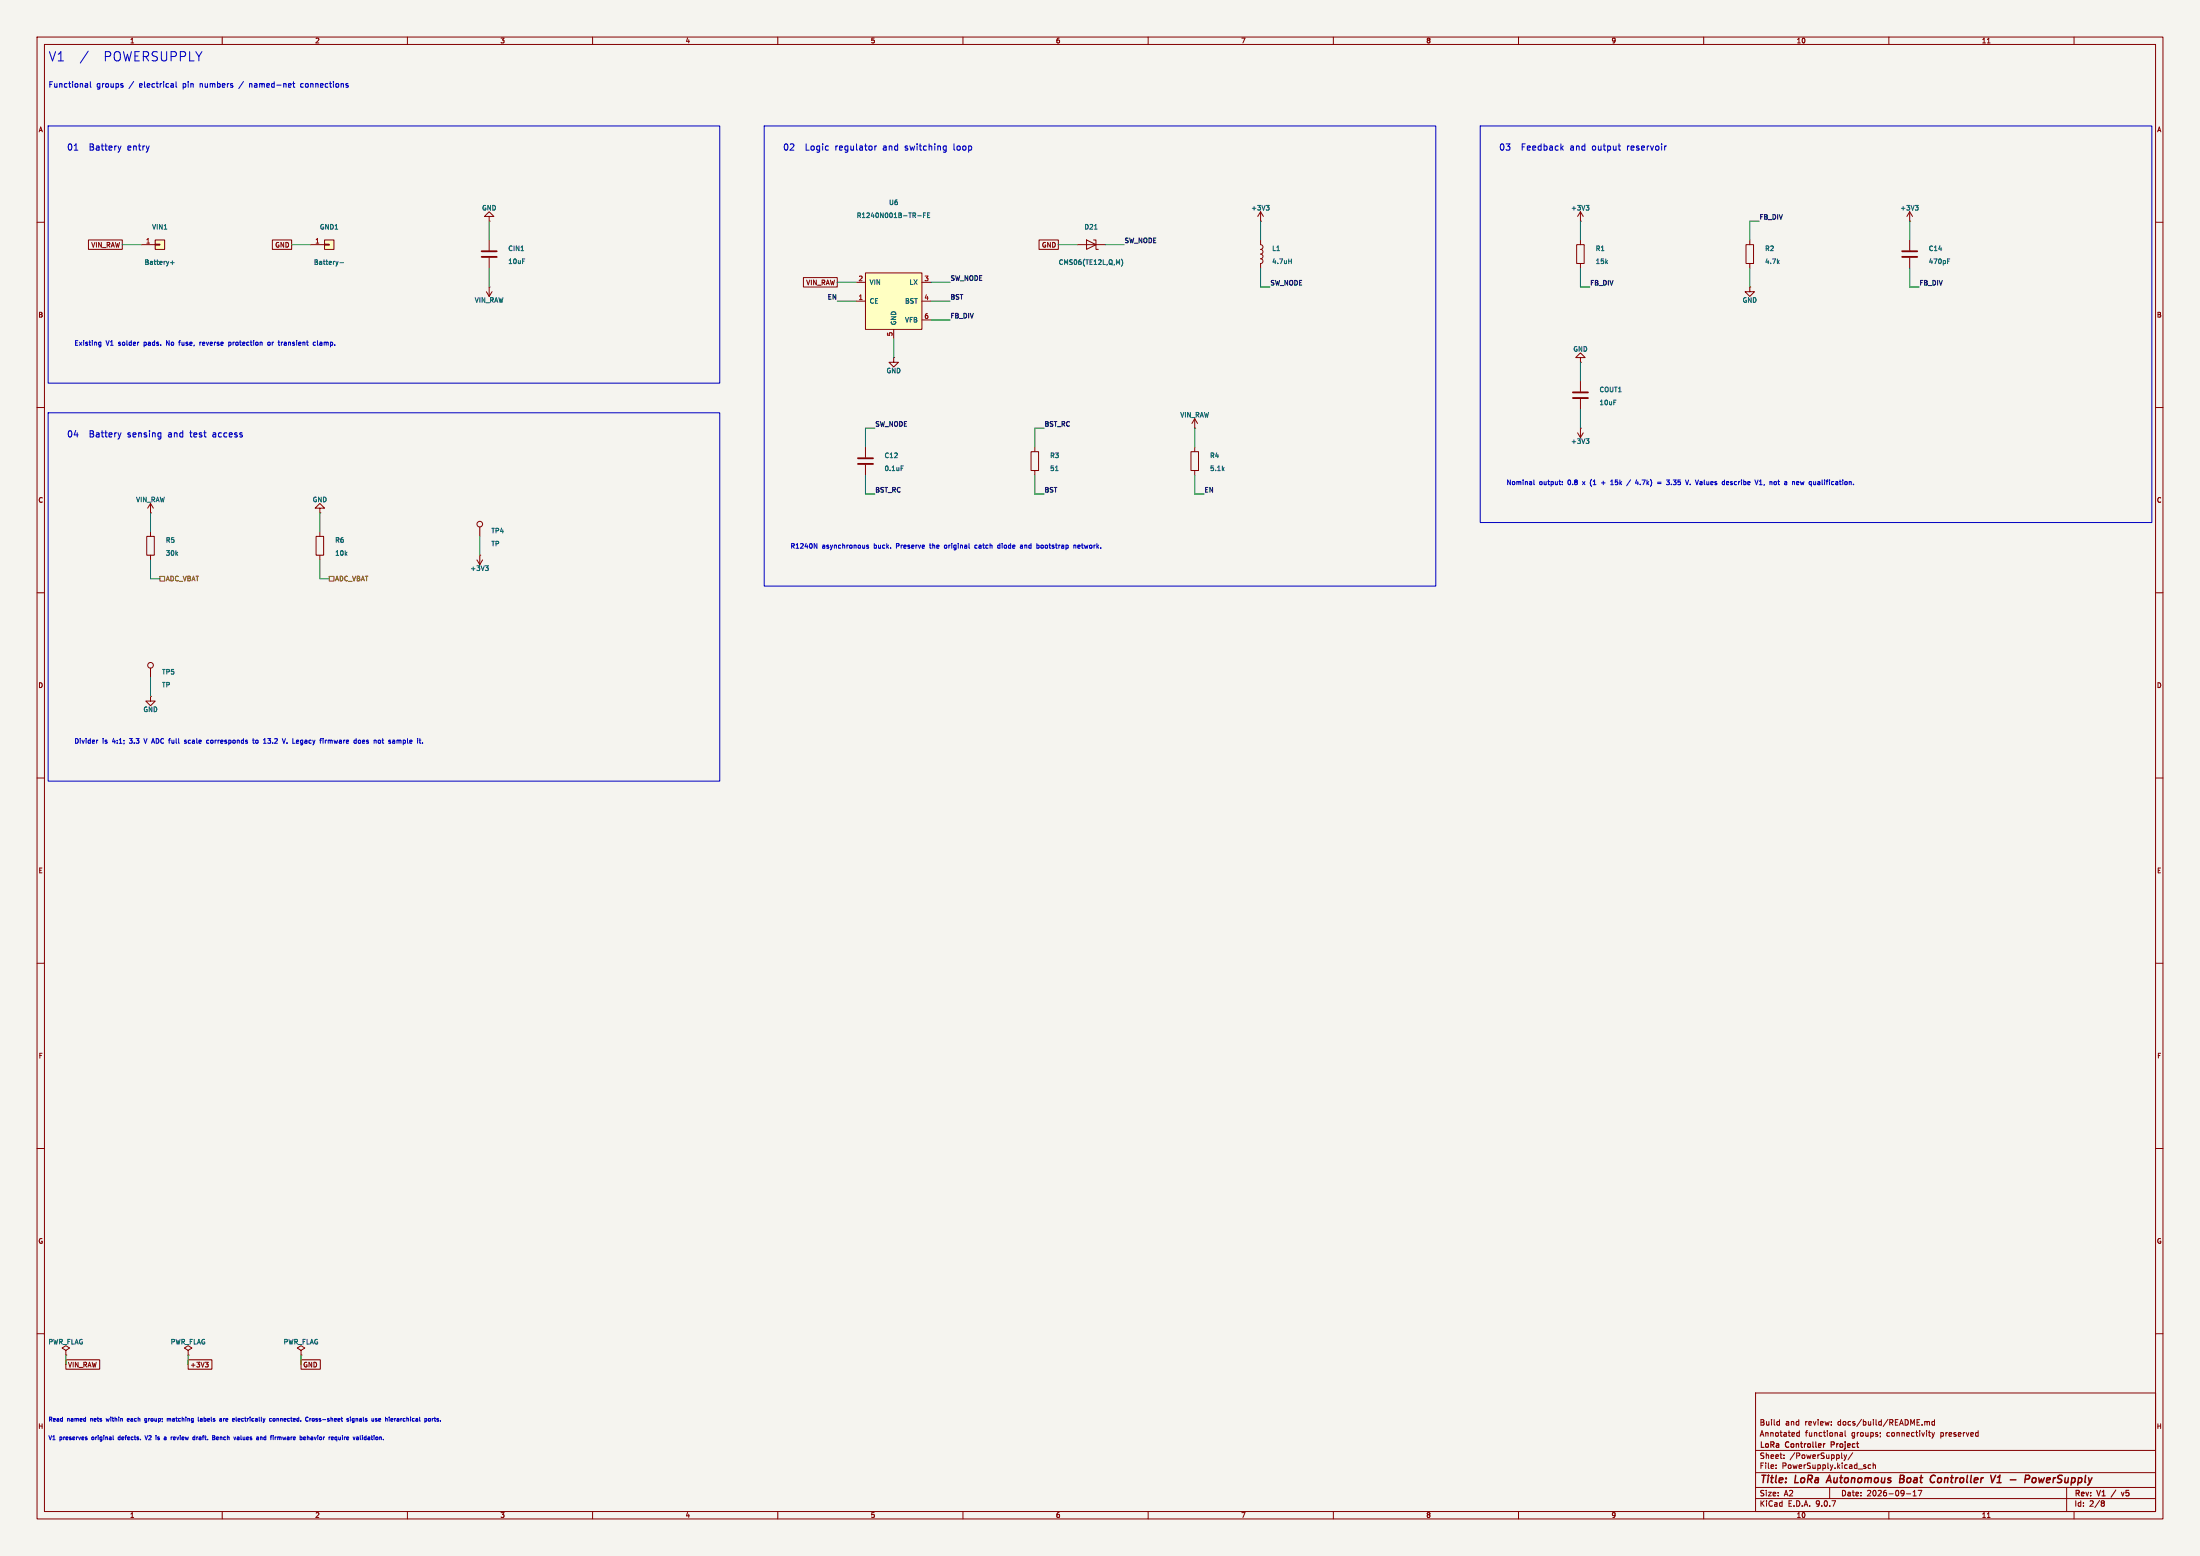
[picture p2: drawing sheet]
<svg xmlns="http://www.w3.org/2000/svg" width="594mm" height="420mm" viewBox="0 0 594 420" stroke-linecap="round" stroke-linejoin="round" font-family="sans-serif">
<path d="M0 0h594v420h-594z" fill="#f5f4ef" stroke="#f5f4ef" stroke-width=".27"/>
<g fill="none" stroke="#840000" stroke-width=".27">
<path d="M10 10h574v400h-574zM12 12h570v396h-570zM60 10v2M110 10v2M160 10v2M210 10v2M260 10v2M310 10v2M360 10v2M410 10v2M460 10v2M510 10v2"/>
<path d="M536.6 11.6h.7M560 10v2M340.4 59.7h.1M340.4 57.2l-.8 1.2M340.4 57.2l.7 1.2M340.4 57.2v2.5M10 60h2M131.3 78.7l.8 1.3M132.1 77.5h.1M132.1 77.5v2.5M132.8 78.7l-.7 1.3M340.4 64.8v1.2l.4 .2 .2 .5-.2 .4-.4 .2 .4 .2 .2 .5-.2 .4-.4 .2 .4 .2 .2 .4-.2 .5-.4 .2 .4 .1 .2 .5-.2 .4-.4 .2v1.3"/>
<path d="M425.7 66h2v5.1h-2zM426.7 64.8v1.2M426.7 71.1v1.3M582 60h2M426.7 96.5h1.3l-1.3-1.2-1.3 1.2h1.3v1.3M426.7 97.8h.1M10 110h2M582 110h2M40.6 138.4h.1M40.6 135.9l-.7 1.3M40.6 135.9l.8 1.3M40.6 135.9v2.5"/>
<path d="M86.4 137.2h1.2l-1.2-1.3-1.3 1.3h1.3v1.2M86.4 138.4h.1M278.4 121.9h2v5.1h-2zM279.4 120.7v1.2M279.4 127v1.3M128.8 151.1l.7 1.3M129.5 149.9h.1M129.5 149.9v2.5M130.3 151.1l-.8 1.3M10 160h2M582 160h2M10 210h2"/>
<path d="M582 210h2M10 260h2M582 260h2M10 310h2M582 310h2M10 360h2M474 376h108v32h-108zM582 360h2M474 397.5h108M474 391.5h108M479.5 396.2v.2M479.5 395.4v.2"/>
<path d="M480 383.7h.5M480.5 383.2v1.5M480.5 384.6l-.5 .1M481.7 393.5v.2M481.7 392.7v.2M485.1 387.4l.3 .3 .4-.1M485.8 386.2v1.5M485.8 386.7h-.4l-.3 .3M496.8 387.6h.7M496.8 386.7h.6l.1 1M497.5 387l-.7 .2M497.9 392.7l.3 1"/>
<path d="M498.2 386.2v1.3l.2 .2M498.2 393.7l-.3 .5M498.6 392.7l-.4 1M500.2 392.1l-1.2 1.9M505.1 395.4h-.4l-.3 .3 .1 .6h.6M505.7 395.5l.6-.1 .1 1M505.7 394.9v1.5M507.7 386.7v.2M507.7 387.6l-.1 .3M519.7 383.8l.4-.1 .2 .2M519.7 383.7v1M520.3 383.9l.2-.2h.4l.1 1"/>
<path d="M520.3 383.9v.8M520.7 386.7h.5M521.1 387.7h.1M521.6 386.7l.4 1M522 387.7l-.4 .5M522.3 386.7l-.3 1M522.3 383.7h-.4l-.3 .3 .1 .6h.6M522.3 383.2v1.5M60 408v2M110 408v2M160 408v2M210 408v2"/>
<path d="M260 408v2M310 408v2M360 408v2M410 408v2M460 408v2M474 404.5h108M474 401.5h108M494 401.5v3M510 408v2M514.7 403.2h1.2M516.5 403.8h.9M516.5 402.7l.5-.4v1.5"/>
<path d="M517.9 402.3h1l-.7 1.5M536.6 409.6h.7M558 401.5v6.5M560 408v2M567.6 405.1l.6 .3-.3 .3M567.6 405.7h.3M567.9 405.7l.3 .6-.6 .3"/>
</g>
<path d="M494.4 390h.6M495 389.2h-.6v1.5M571.3 402.2l-1.3 1.9M572.8 402.8l.3 1 .4-1" fill="none" stroke="#840000" stroke-width=".3"/>
<g fill="none" stroke="#840000" stroke-width=".4">
<path d="M494 398.2l-.9 2M513 399.1h.7M513.7 399.1l.2 .1M513.8 398.2h-.7l-.2 2 .9-.1M513.9 399.1h-.2M521.7 398.3l.5-.1 .3 .2M538.8 398.2l-.9 2M539.3 398.8l.7-.6-.3 2M542.8 399.4h1.5M547.9 399.1l.1-.5-.1-.3-1-.1-.2 2M548.7 399.2l.4-.3 .5 .1 .2 .2-.3 .9-.5 .1-.3-.2M550.5 398.9l.2 1.3 .5-1"/>
<path d="M522.3 400l-.4 .2M539.2 400.2h1.1"/>
</g>
<path d="M341.9 55.4h.8l-.5 .5M342.4 55.9l.3 .3-.3 .5M347.9 70.5h.8M348.7 69.9v1.3M285 127h.7M131.1 152.7h.7l-.4 .5M131.6 153.2l.2 .3-.2 .5" fill="none" stroke="#006464" stroke-width=".27"/>
<path d="M41.9 64.8h2.5v2.5h-2.5z" fill="#ffffc2"/>
<path d="M38.1 66h3.8M41.9 64.8h2.5v2.5h-2.5zM41.9 65.9h1.3v.3h-1.3zM132.1 64.8v2.8M132.1 69.6v2.8M40.6 188v1.2h1.3l-1.3 1.3-1.2-1.3h1.2M40.6 188h.1" fill="none" stroke="#840000" stroke-width=".27"/>
<path d="M46.1 70.9h.9M46.5 70.4v1" fill="none" stroke="#006464" stroke-width=".27"/>
<path d="M130 67.8h4.1M130 69.3h4.1" fill="none" stroke="#840000" stroke-width=".51"/>
<path d="M87.6 64.8h2.6v2.5h-2.6z" fill="#ffffc2"/>
<g fill="none" stroke="#840000" stroke-width=".27">
<path d="M132.1 58.4h1.2l-1.2-1.2-1.3 1.2h1.3v1.3M132.1 59.7h.1M83.8 66h3.8M87.6 64.8h2.6v2.5h-2.6zM87.6 65.9h1.3v.3h-1.3zM290.8 66h7.6M293.4 64.8l2.5 1.2-2.5 1.3zM295.3 64.8h.6v2.5h.6M233.7 120.7v2.7M233.7 125.5v2.8M85.3 144.8h2.1v5.1h-2.1zM86.4 143.5v1.3"/>
<path d="M86.4 149.9v1.2M129.5 142.2v2.6M50.8 364.5l1-.6-1-.7-1 .7 1 .6v1.3M50.8 365.8h.1"/>
<circle cx="129.5" cy="141.5" r=".76"/>
</g>
<path d="M91.8 70.9h.9M295.5 61.8h.7M302.8 69.9a1.46 1.46 0 0 1 0 2M243.3 125.8h.6" fill="none" stroke="#006464" stroke-width=".27"/>
<path d="M231.6 123.7h4.1M231.6 125.2h4.1" fill="none" stroke="#840000" stroke-width=".51"/>
<path d="M233.7 73.7h15.2v15.2h-15.2z" fill="#ffffc2"/>
<g fill="none" stroke="#840000" stroke-width=".27">
<path d="M426.7 59.7h.1M426.7 57.2l-.7 1.2M426.7 57.2l.8 1.2M426.7 57.2v2.5M515.6 59.7h.1M515.6 57.2v2.5M515.6 57.2l-.7 1.2M515.6 57.2l.8 1.2M23.9 64.8h9.1v2.5h-9.1zM73.5 64.8h5.2v2.5h-5.2zM216.9 74.9h9.2v2.6h-9.2zM231.1 76.2h2.6"/>
<path d="M233.7 73.7h15.2v15.2h-15.2zM248.9 76.2h2.6M280.5 64.8h5.2v2.5h-5.2zM471.4 66h2.1v5.1h-2.1zM472.4 77.5v1.2h1.3l-1.3 1.3-1.2-1.3h1.2M472.4 77.5h.1M472.4 64.8v1.2M472.4 71.1v1.3M515.6 64.8v2.8M515.6 69.6v2.8M231.1 81.3h2.6M241.3 96.5v1.3h1.3l-1.3 1.3-1.3-1.3h1.3"/>
<path d="M241.3 96.5h.1M241.3 88.9v2.5M248.9 81.3h2.6M248.9 86.4h2.6M322.6 115.6h.1M322.6 113l-.8 1.3M322.6 113l.7 1.3M322.6 113v2.6M426 116.8l.7 1.3M426.7 115.6h.1M426.7 102.9v2.8M426.7 107.7v2.8"/>
<path d="M426.7 115.6v2.5M427.5 116.8l-.8 1.3M321.6 121.9h2v5.1h-2zM322.6 120.7v1.2M322.6 127v1.3M39.6 144.8h2.1v5.1h-2.1zM40.6 143.5v1.3M40.6 149.9v1.2M40.6 180.3v2.6M17.8 364.5l1-.6-1-.7-1 .7 1 .6v1.3M17.8 365.8h.1M17.8 367h9.1v2.6h-9.1z"/>
<path d="M50.8 367h6.4v2.6h-6.4zM55.4 367.7h.8l-.4 .5M56 368.2l.2 .2-.2 .6M81.3 364.5l1-.6-1-.7-1 .7 1 .6v1.3M81.3 365.8h.1M81.3 367h5.2v2.6h-5.2z"/>
<circle cx="40.6" cy="179.6" r=".76"/>
</g>
<g fill="none" stroke="#006464" stroke-width=".27">
<path d="M247.8 58.3h.9M249.3 58.1h.5M249.9 57.5h-.6v1.2M250.4 58.1h.5M251 57.5h-.6v1.2h.6M428.2 55.4h.8l-.4 .5M428.8 55.9l.2 .3-.2 .5M517.1 55.4h.8l-.4 .5M517.7 55.9l.2 .3-.2 .5M525.8 70.5h.5M525.8 69.9h.6M428.2 118.4h.8l-.4 .5"/>
<path d="M428.8 118.9l.2 .3-.2 .5"/>
</g>
<path d="M513.6 67.8h4.1M513.6 69.3h4.1M424.7 105.9h4.1M424.7 107.4h4.1" fill="none" stroke="#840000" stroke-width=".51"/>
<path d="M43.2 155.6h1.2v1.2h-1.2zM88.9 155.6h1.3v1.2h-1.3z" fill="none" stroke="#725600" stroke-width=".27"/>
<g fill="none" stroke="#009600" stroke-width=".27">
<path d="M132.1 59.7v5.1M340.4 59.7v5.1M426.7 59.7v5.1M475 59.7h-2.6v5.1M515.6 59.7v5.1M33 66h5.1M78.7 66h5.1M132.1 72.4v5.1M226.1 76.2h5M251.5 76.2h5M285.7 66h5.1M298.4 66h5.1"/>
<path d="M340.4 72.4v5.1h2.5M426.7 72.4v5.1h2.6M472.4 72.4v5.1M515.6 72.4v5.1h2.6M226.1 81.3h5M241.3 91.4v5.1M251.5 81.3h5M251.5 86.4h5M426.7 97.8v5.1M236.2 115.6h-2.5v5.1M281.9 115.6h-2.5v5.1M322.6 115.6v5.1"/>
<path d="M426.7 110.5v5.1M40.6 138.4v5.1M86.4 138.4v5.1M233.7 128.3v5.1h2.5M279.4 128.3v5.1h2.5M322.6 128.3v5.1h2.5M40.6 151.1v5.1h2.6M86.4 151.1v5.1h2.5M129.5 144.8v5.1M40.6 182.9v5.1M17.8 365.8v2.5M50.8 365.8v2.5"/>
<path d="M81.3 365.8v2.5"/>
</g>
<g fill="none" stroke="#0000c2" stroke-width=".27">
<path d="M23.8 13.8l-2.1 3.2M13 34h181.3v69.4h-181.3zM23.2 22.6l.5 .2v.8M23.7 23.5l-.5 .1M23.7 22.9l-.5 .1M24.4 22.1v1.2l.2 .3M32.7 39.4l-.4 1.1M33 23.1l.2 .2-.2 .3M33 22.6h.2M46.3 22.6l.5 .2v.8M46.8 23.5l-.5 .1M46.8 22.9l-.5 .1"/>
<path d="M47.5 22.1v1.2l.2 .3M67.4 22.6v1M67.5 22.6l-.1 .1M79 22.6h.6M79.2 22.1v1.2l.4 .3M81.5 22.6l-.3 .2v.5l.3 .3M93.8 23.1l.2 .2-.2 .3M93.8 22.6h.2M206.3 34h181.4v124.2h-181.4zM236.2 39.4v1.1M236.7 39.4l-.5 .3M254.8 39.5h.7"/>
<path d="M255.5 39.4v1.4l-.6 .3M399.7 34h181.3v107h-181.3zM421.6 39.9l.5 .6M422.1 39.4l-.7 .6M436.9 39.4h.7M449.9 39.4l-.4 .3M20 40.5h1M254.8 40.5h.7M437.2 40.5h.4M26.7 93.1h.5M27.2 92.4v1l-.2 .2h-.3M27.2 92.4l-.5 .1"/>
<path d="M37.4 92.4h.1M48.2 92.4h.5M48.5 92l-.1 1.2M54 92.4v.8M54.3 92.4l-.3 .2M61.8 92.4l.5 .1M61.8 92.4v1.2M62.3 93.1h-.5M72.4 92.4h.3l.3 .2-.3 .6-.4-.2zM76 92.4v.8M76.1 92.4l-.1 .2M85.2 92.4h-.4l-.2 .2 .1 .5h.5"/>
<path d="M13 111.4h181.3v99.4h-181.3zM32.7 116.8l-.4 1.2M43.3 116.8l.1 .1M43.4 116.8v1.4l-.1 .2M43.4 117.9l-.1 .1M414.1 129.6v1l.2 .2M421.8 130.7v.1M421.8 130v.2M432.4 130.3h1M434.9 130.8h.7M434.9 129.9l.4-.3v1.2M440.3 129.5l-1.1 1.6"/>
<path d="M441.9 129.5l-.3 .9h.8M442.2 130v.8M447.5 130.2h1M447.5 130.5h1M449.9 129.6h.8l-.4 .4M450.5 130l.2 .3-.2 .5M455.9 129.6l-.4 1.2M456.4 130.7v.1M466.8 130.2l-.2-.2-.4 .2v.6h.5M466.8 130.3l-.6 .1M474.7 129.6l-.4 1.2M475 130.8h.8"/>
<path d="M475 129.9l.4-.3v1.2M479.5 130v.8M480 130h.5M484 130v.8M484.2 130l-.2 .1M486.1 130l.3 .8 .2-.6M490.8 130.8h.5M490.8 130h.5M491.3 130.3l-.5 .1M219.8 146.7l.8 1.3v-1.3M234 147.4l.5 .3-.1 .3-.4-.1M234 147.3v.1"/>
<path d="M234.5 147.2l-.5 .1M255.1 147.2v.7M263.7 147.1l-.5 .3 .1 .5 .4 .1M269.4 147.9h.1M269.5 147.9h.5M270 147.2l-.6 .1v.6M275.5 147.2h.5l.1 .8M276.1 147.4l-.6 .3 .2 .3 .4-.1M280.1 147.1l.5 .3-.1 .5-.4 .1M289.9 147.3l.5-.1 .1 .8M289.9 147.1v.9M291.1 147.2v.7"/>
<path d="M291.6 147.4l-.6 .2M26.5 199.8l-.4 .2M38.8 199.4l.5 1.2M50.3 199.8h-.3l-.2 .2 .5 .4M56.4 199.8h-.4l-.2 .2 .1 .6h.5M68.2 199.8h.5M68.4 199.4v1l.3 .2M69.3 199.8l-.3 .2 .3 .6M72.3 199.4h.8M77.1 199.4l-.5 1.2M87.8 199.8v.8M88.2 199.8l-.4 .2"/>
<path d="M96.1 199.8h.1M96.2 199.4v1.2M96.8 199.8h.3l.3 .2-.3 .6-.4-.2zM102.3 199.8l.5 .2-.1 .5-.4 .1M103.1 199.8h.5M107.2 199.8v.8M107.4 199.8l-.2 .1M50.3 200.4l-.1 .2h-.4M71.1 200.6h.8M72.3 200.5l.2 .1M77.5 200.5v.1M96.2 200.6h-.1"/>
<path d="M114.1 200.5v.1M23.2 388.2l.3 .3-.3 .1M23.2 387.9h.3M30.5 387.5l.2 1.1M34.7 382.9l-.3 .1v.6h.3M34.9 383.1l-.5 .1M39.1 383.9h.4M39.1 387.5l.4 1.1M39.5 382.9l-.4 .2v.4l.4 .1M44.5 387.9l.3 .1v.6M44.8 388.6h-.3M44.8 388.1l-.3 .1"/>
<path d="M45.2 383l.3-.1 .1 .1M45.2 382.9v.7M45.6 383v.6M45.8 382.9l-.2 .1M47.2 387.9l-.4 .1 .1 .6h.3M47.4 388.1l-.6 .1M52.3 387.9h.3M52.6 388.6h-.3M52.6 387.5v1.1M53.1 387.9v.7M53.2 387.9l-.1 .2M53.5 382.5l.2 1.1"/>
<path d="M54.4 382.9h-.3M54.5 383.2l-.4 .1v.3h.4M57.4 387.5l.5 .1M57.4 388h.4M57.8 388l.2 .2v.3l-.6 .1M57.9 387.6h.1M57.9 387.6l-.1 .4M58.8 387.9l-.3 .1v.6h.3M59 388.1l-.5 .1M59.3 383.5l.5 .1M59.4 382.9h.4v.7M59.8 383.1l-.5 .2"/>
<path d="M60.3 382.9v.7M60.5 382.9l-.2 .2M63.8 382.5l.1 1.1M64.1 387.9h.4v.7M64.5 388.1l-.5 .2 .2 .3h.3M70.3 388l.4-.1 .1 .7M70.3 387.9v.7M73.3 382.9h-.3l-.2 .2 .1 .5h.4M73.8 382.9l.5 .2-.2 .5-.4-.2zM74.5 387.9h.1M75 387.9v.7M75.1 387.9l-.1 .1"/>
<path d="M82 388.2l.5-.1v-.2l-.5 .1v.6h.5M82.7 382.6h.4M83 387.5v1.1M83.1 382.6h.1M83.2 383.5l-.5 .1M83.4 387.9l-.4 .1M83.7 382.9v.7M84 382.9l-.3 .2M84.3 383v.5M90.9 387.9h-.3l-.2 .2 .1 .5h.4M90.9 387.9v1.1M94.1 382.9l-.4 .1 .4 .3v.3h-.4"/>
<path d="M94.6 382.6h.1M94.6 382.9v.7M94.7 382.6h-.1M95.6 382.9h-.3l-.2 .2 .1 .5h.4M95.6 382.9v.9l-.5 .1M97.3 387.5l.1 1.1M97.9 387.6h.1M97.9 387.9v.7M101.4 383.2l.4 .3-.4 .1M101.4 382.9h.4M102.7 382.9l-.4 .1v.6h.4M102.8 383.1l-.5 .1"/>
<path d="M106.5 382.9v.7M106.7 382.9l-.2 .2M115.8 382.9l.4 .2-.2 .5-.3-.2zM116.7 382.9v.7M117 382.9l-.3 .2M117.2 382.9h.5M117.4 382.5l.1 1.1"/>
</g>
<g font-size="3.5" fill="#0000c2">
<text x="13" y="16.8">V1</text>
<text x="27.6" y="16.8">POWERSUPPLY</text>
</g>
<g font-size="2.8" fill="#840000">
<text x="475" y="400.9">Title:</text>
<text x="484.7" y="400.9">LoRa</text>
<text x="494.2" y="400.9">Autonomous</text>
<text x="514.5" y="400.9">Boat</text>
<text x="523.6" y="400.9">Controller</text>
<text x="546.8" y="400.9">-</text>
<text x="551.6" y="400.9">PowerSupply</text>
</g>
<g font-size="2.4" fill="#0000c2">
<text x="18" y="40.8">01</text>
<text x="24.1" y="40.8">Battery</text>
<text x="34.5" y="40.8">entry</text>
<text x="211.3" y="40.8">02</text>
<text x="217.4" y="40.8">Logic</text>
<text x="225.5" y="40.8">regulator</text>
<text x="238.5" y="40.8">and</text>
<text x="244.5" y="40.8">switching</text>
<text x="257.8" y="40.8">loop</text>
<text x="404.7" y="40.8">03</text>
<text x="410.7" y="40.8">Feedback</text>
<text x="424" y="40.8">and</text>
<text x="430" y="40.8">output</text>
<text x="439.5" y="40.8">reservoir</text>
<text x="18" y="118.2">04</text>
<text x="24.1" y="118.2">Battery</text>
<text x="34.5" y="118.2">sensing</text>
<text x="45.5" y="118.2">and</text>
<text x="51.5" y="118.2">test</text>
<text x="57.7" y="118.2">access</text>
</g>
<g font-size="2.1" fill="#0000c2">
<text x="13" y="23.8">Functional</text>
<text x="26" y="23.8">groups</text>
<text x="34.9" y="23.8">/</text>
<text x="37.8" y="23.8">electrical</text>
<text x="49.6" y="23.8">pin</text>
<text x="54.4" y="23.8">numbers</text>
<text x="65.2" y="23.8">/</text>
<text x="68" y="23.8">named-net</text>
<text x="82" y="23.8">connections</text>
</g>
<g font-size="2.1" fill="#840000">
<text x="475" y="388">Annotated</text>
<text x="475" y="385">Build</text>
<text x="482" y="385">and</text>
<text x="487.4" y="388">functional</text>
<text x="487.4" y="385">review:</text>
<text x="496.3" y="385">docs/build/README.md</text>
<text x="500" y="388">groups;</text>
<text x="509.5" y="388">connectivity</text>
<text x="524.2" y="388">preserved</text>
<text x="475" y="394">Sheet:</text>
<text x="475" y="391.2">LoRa</text>
<text x="482.2" y="391.2">Controller</text>
<text x="483.2" y="394">/PowerSupply/</text>
<text x="495.1" y="391.2">Project</text>
<text x="475" y="396.7">File:</text>
<text x="481.1" y="396.7">PowerSupply.kicad_sch</text>
<text x="475" y="406.9">KiCad</text>
<text x="475" y="404.1">Size:</text>
<text x="481.7" y="404.1">A2</text>
<text x="482.7" y="406.9">E.D.A.</text>
<text x="490.3" y="406.9">9.0.7</text>
<text x="497" y="404.1">Date:</text>
<text x="504" y="404.1">2026-09-17</text>
<text x="560" y="404.3">Rev:</text>
<text x="560" y="406.9">Id:</text>
<text x="564.1" y="406.9">2/8</text>
<text x="566.4" y="404.3">V1</text>
<text x="574.2" y="404.3">v5</text>
</g>
<g font-size="1.8" fill="#840000">
<text x="35" y="11.9">1</text>
<text x="85" y="11.9">2</text>
<text x="135" y="11.9">3</text>
<text x="185" y="11.9">4</text>
<text x="235" y="11.9">5</text>
<text x="285" y="11.9">6</text>
<text x="335" y="11.9">7</text>
<text x="385" y="11.9">8</text>
<text x="435" y="11.9">9</text>
<text x="485" y="11.9">10</text>
<text x="535" y="11.9">11</text>
<text x="10.3" y="35.9">A</text>
<text x="582.3" y="35.9">A</text>
<text x="24.5" y="67">VIN_RAW</text>
<text x="74.2" y="67">GND</text>
<text x="281.2" y="67">GND</text>
<text x="217.6" y="77.2">VIN_RAW</text>
<text x="10.3" y="85.9">B</text>
<text x="582.3" y="85.9">B</text>
<text x="10.3" y="135.9">C</text>
<text x="582.3" y="135.9">C</text>
<text x="10.3" y="185.9">D</text>
<text x="582.3" y="185.9">D</text>
<text x="10.3" y="235.9">E</text>
<text x="582.3" y="235.9">E</text>
<text x="10.3" y="285.9">F</text>
<text x="582.3" y="285.9">F</text>
<text x="10.3" y="335.9">G</text>
<text x="582.3" y="335.9">G</text>
<text x="18.3" y="369.3">VIN_RAW</text>
<text x="51.3" y="369.3">+3V3</text>
<text x="81.8" y="369.3">GND</text>
<text x="10.2" y="385.9">H</text>
<text x="582.2" y="385.9">H</text>
<text x="35" y="409.9">1</text>
<text x="85" y="409.9">2</text>
<text x="135" y="409.9">3</text>
<text x="185" y="409.9">4</text>
<text x="235" y="409.9">5</text>
<text x="285" y="409.9">6</text>
<text x="335" y="409.9">7</text>
<text x="385" y="409.9">8</text>
<text x="435" y="409.9">9</text>
<text x="485" y="409.9">10</text>
<text x="535" y="409.9">11</text>
</g>
<g font-size="1.8" fill="#006464">
<text x="130" y="57">GND</text>
<text x="231.2" y="59">R1240N001B-TR-FE</text>
<text x="239.9" y="55.5">U6</text>
<text x="337.7" y="57">+3V3</text>
<text x="424.1" y="57">+3V3</text>
<text x="513" y="57">+3V3</text>
<text x="41" y="62.1">VIN1</text>
<text x="86.3" y="62.1">GND1</text>
<text x="292.7" y="62.1">D21</text>
<text x="38.9" y="71.7">Battery+</text>
<text x="84.7" y="71.7">Battery-</text>
<text x="137.1" y="67.9">CIN1</text>
<text x="137.1" y="71.4">10uF</text>
<text x="285.7" y="71.7">CMS06(TE12L,Q,M)</text>
<text x="343.4" y="71.4">4.7uH</text>
<text x="343.4" y="67.9">L1</text>
<text x="430.7" y="67.9">R1</text>
<text x="430.7" y="71.4">15k</text>
<text x="476.5" y="67.9">R2</text>
<text x="476.5" y="71.4">4.7k</text>
<text x="520.7" y="71.4">470pF</text>
<text x="520.7" y="67.9">C14</text>
<text x="234.7" y="77.1">VIN</text>
<text x="245.5" y="77.1">LX</text>
<text x="128.1" y="81.9">VIN_RAW</text>
<text x="234.7" y="82.1">CE</text>
<text x="244.3" y="82.1">BST</text>
<text x="470.4" y="81.9">GND</text>
<text x="242.2" y="87.9" transform="rotate(-90 242.2 87.9)">GND</text>
<text x="244.3" y="87.2">VFB</text>
<text x="424.7" y="95.1">GND</text>
<text x="239.3" y="100.9">GND</text>
<text x="431.8" y="106">COUT1</text>
<text x="318.6" y="112.9">VIN_RAW</text>
<text x="431.8" y="109.5">10uF</text>
<text x="424.1" y="120">+3V3</text>
<text x="238.7" y="123.8">C12</text>
<text x="283.4" y="123.8">R3</text>
<text x="326.6" y="123.8">R4</text>
<text x="238.7" y="127.3">0.1uF</text>
<text x="283.4" y="127.3">51</text>
<text x="326.6" y="127.3">5.1k</text>
<text x="36.6" y="135.7">VIN_RAW</text>
<text x="84.3" y="135.7">GND</text>
<text x="44.7" y="146.7">R5</text>
<text x="90.4" y="146.7">R6</text>
<text x="132.5" y="144.1">TP4</text>
<text x="132.5" y="147.6">TP</text>
<text x="44.7" y="150.2">30k</text>
<text x="90.4" y="150.2">10k</text>
<text x="126.9" y="154.3">+3V3</text>
<text x="43.6" y="182.2">TP5</text>
<text x="43.6" y="185.7">TP</text>
<text x="38.6" y="192.4">GND</text>
<text x="13" y="363.1">PWR_FLAG</text>
<text x="46" y="363.1">PWR_FLAG</text>
<text x="76.5" y="363.1">PWR_FLAG</text>
</g>
<g font-size="1.8" fill="#0f0f0f">
<text x="475" y="59.3">FB_DIV</text>
<text x="303.5" y="65.7">SW_NODE</text>
<text x="256.5" y="75.9">SW_NODE</text>
<text x="342.9" y="77.1">SW_NODE</text>
<text x="429.3" y="77.1">FB_DIV</text>
<text x="518.2" y="77.1">FB_DIV</text>
<text x="223.4" y="80.9">EN</text>
<text x="256.5" y="80.9">BST</text>
<text x="256.5" y="86">FB_DIV</text>
<text x="236.2" y="115.2">SW_NODE</text>
<text x="281.9" y="115.2">BST_RC</text>
<text x="236.2" y="133">BST_RC</text>
<text x="281.9" y="133">BST</text>
<text x="325.1" y="133">EN</text>
</g>
<g font-size="1.8" fill="#a90000">
<text x="39.3" y="65.8">1</text>
<text x="85" y="65.8">1</text>
<text x="231.7" y="75.9">2</text>
<text x="249.5" y="75.9">3</text>
<text x="231.7" y="81">1</text>
<text x="249.5" y="81">4</text>
<text x="249.5" y="86.1">6</text>
<text x="241" y="90.9" transform="rotate(-90 241 90.9)">5</text>
</g>
<g font-size="1.8" fill="#0000c2">
<text x="20" y="93.4">Existing</text>
<text x="28.6" y="93.4">V1</text>
<text x="32.1" y="93.4">solder</text>
<text x="39.1" y="93.4">pads.</text>
<text x="45.4" y="93.4">No</text>
<text x="49" y="93.4">fuse,</text>
<text x="54.8" y="93.4">reverse</text>
<text x="62.8" y="93.4">protection</text>
<text x="73.6" y="93.4">or</text>
<text x="76.7" y="93.4">transient</text>
<text x="86.3" y="93.4">clamp.</text>
<text x="406.7" y="131">Nominal</text>
<text x="415.6" y="131">output:</text>
<text x="423.4" y="131">0.8</text>
<text x="427.6" y="131">x</text>
<text x="429.8" y="131">(1</text>
<text x="433" y="131">+</text>
<text x="435.8" y="131">15k</text>
<text x="442.9" y="131">4.7k)</text>
<text x="449" y="131">=</text>
<text x="451.7" y="131">3.35</text>
<text x="457.1" y="131">V. Values</text>
<text x="467.3" y="131">describe</text>
<text x="476.5" y="131">V1,</text>
<text x="480.5" y="131">not</text>
<text x="484.7" y="131">a</text>
<text x="487" y="131">new</text>
<text x="491.8" y="131">qualification.</text>
<text x="213.3" y="148.2">R1240N</text>
<text x="221.9" y="148.2">asynchronous</text>
<text x="236.1" y="148.2">buck.</text>
<text x="242.2" y="148.2">Preserve</text>
<text x="251.5" y="148.2">the</text>
<text x="255.7" y="148.2">original</text>
<text x="264.1" y="148.2">catch</text>
<text x="270.5" y="148.2">diode</text>
<text x="276.8" y="148.2">and</text>
<text x="281.4" y="148.2">bootstrap</text>
<text x="291.6" y="148.2">network.</text>
<text x="20" y="200.8">Divider</text>
<text x="27.6" y="200.8">is</text>
<text x="30.4" y="200.8">4:1;</text>
<text x="35.2" y="200.8">3.3</text>
<text x="39.4" y="200.8">V ADC full</text>
<text x="50.9" y="200.8">scale</text>
<text x="57.1" y="200.8">corresponds</text>
<text x="69.8" y="200.8">to</text>
<text x="72.8" y="200.8">13.2</text>
<text x="78.2" y="200.8">V. Legacy</text>
<text x="88.7" y="200.8">firmware</text>
<text x="98.1" y="200.8">does</text>
<text x="103.7" y="200.8">not</text>
<text x="107.9" y="200.8">sample</text>
</g>
<g font-size="1.8" fill="#725600">
<text x="44.6" y="157.1">ADC_VBAT</text>
<text x="90.4" y="157.1">ADC_VBAT</text>
</g>
<g font-size="1.5" fill="#0000c2">
<text x="13" y="383.8">Read</text>
<text x="18.1" y="383.8">named</text>
<text x="24.6" y="383.8">nets</text>
<text x="29.1" y="383.8">within</text>
<text x="35" y="383.8">each</text>
<text x="40" y="383.8">group;</text>
<text x="46.2" y="383.8">matching</text>
<text x="54.8" y="383.8">labels</text>
<text x="60.9" y="383.8">are</text>
<text x="64.6" y="383.8">electrically</text>
<text x="74.8" y="383.8">connected.</text>
<text x="84.8" y="383.8">Cross-sheet</text>
<text x="96.2" y="383.8">signals</text>
<text x="103.1" y="383.8">use</text>
<text x="107" y="383.8">hierarchical</text>
<text x="117.9" y="383.8">ports.</text>
<text x="13" y="388.8">V1</text>
<text x="16.1" y="388.8">preserves</text>
<text x="24.9" y="388.8">original</text>
<text x="32.3" y="388.8">defects.</text>
<text x="39.9" y="388.8">V2</text>
<text x="42.9" y="388.8">is</text>
<text x="45.4" y="388.8">a</text>
<text x="47.5" y="388.8">review</text>
<text x="53.7" y="388.8">draft.</text>
<text x="59.2" y="388.8">Bench</text>
<text x="65.2" y="388.8">values</text>
<text x="71.6" y="388.8">and</text>
<text x="75.6" y="388.8">firmware</text>
<text x="83.8" y="388.8">behavior</text>
<text x="91.8" y="388.8">require</text>
<text x="98.6" y="388.8">validation.</text>
</g>
</svg>
